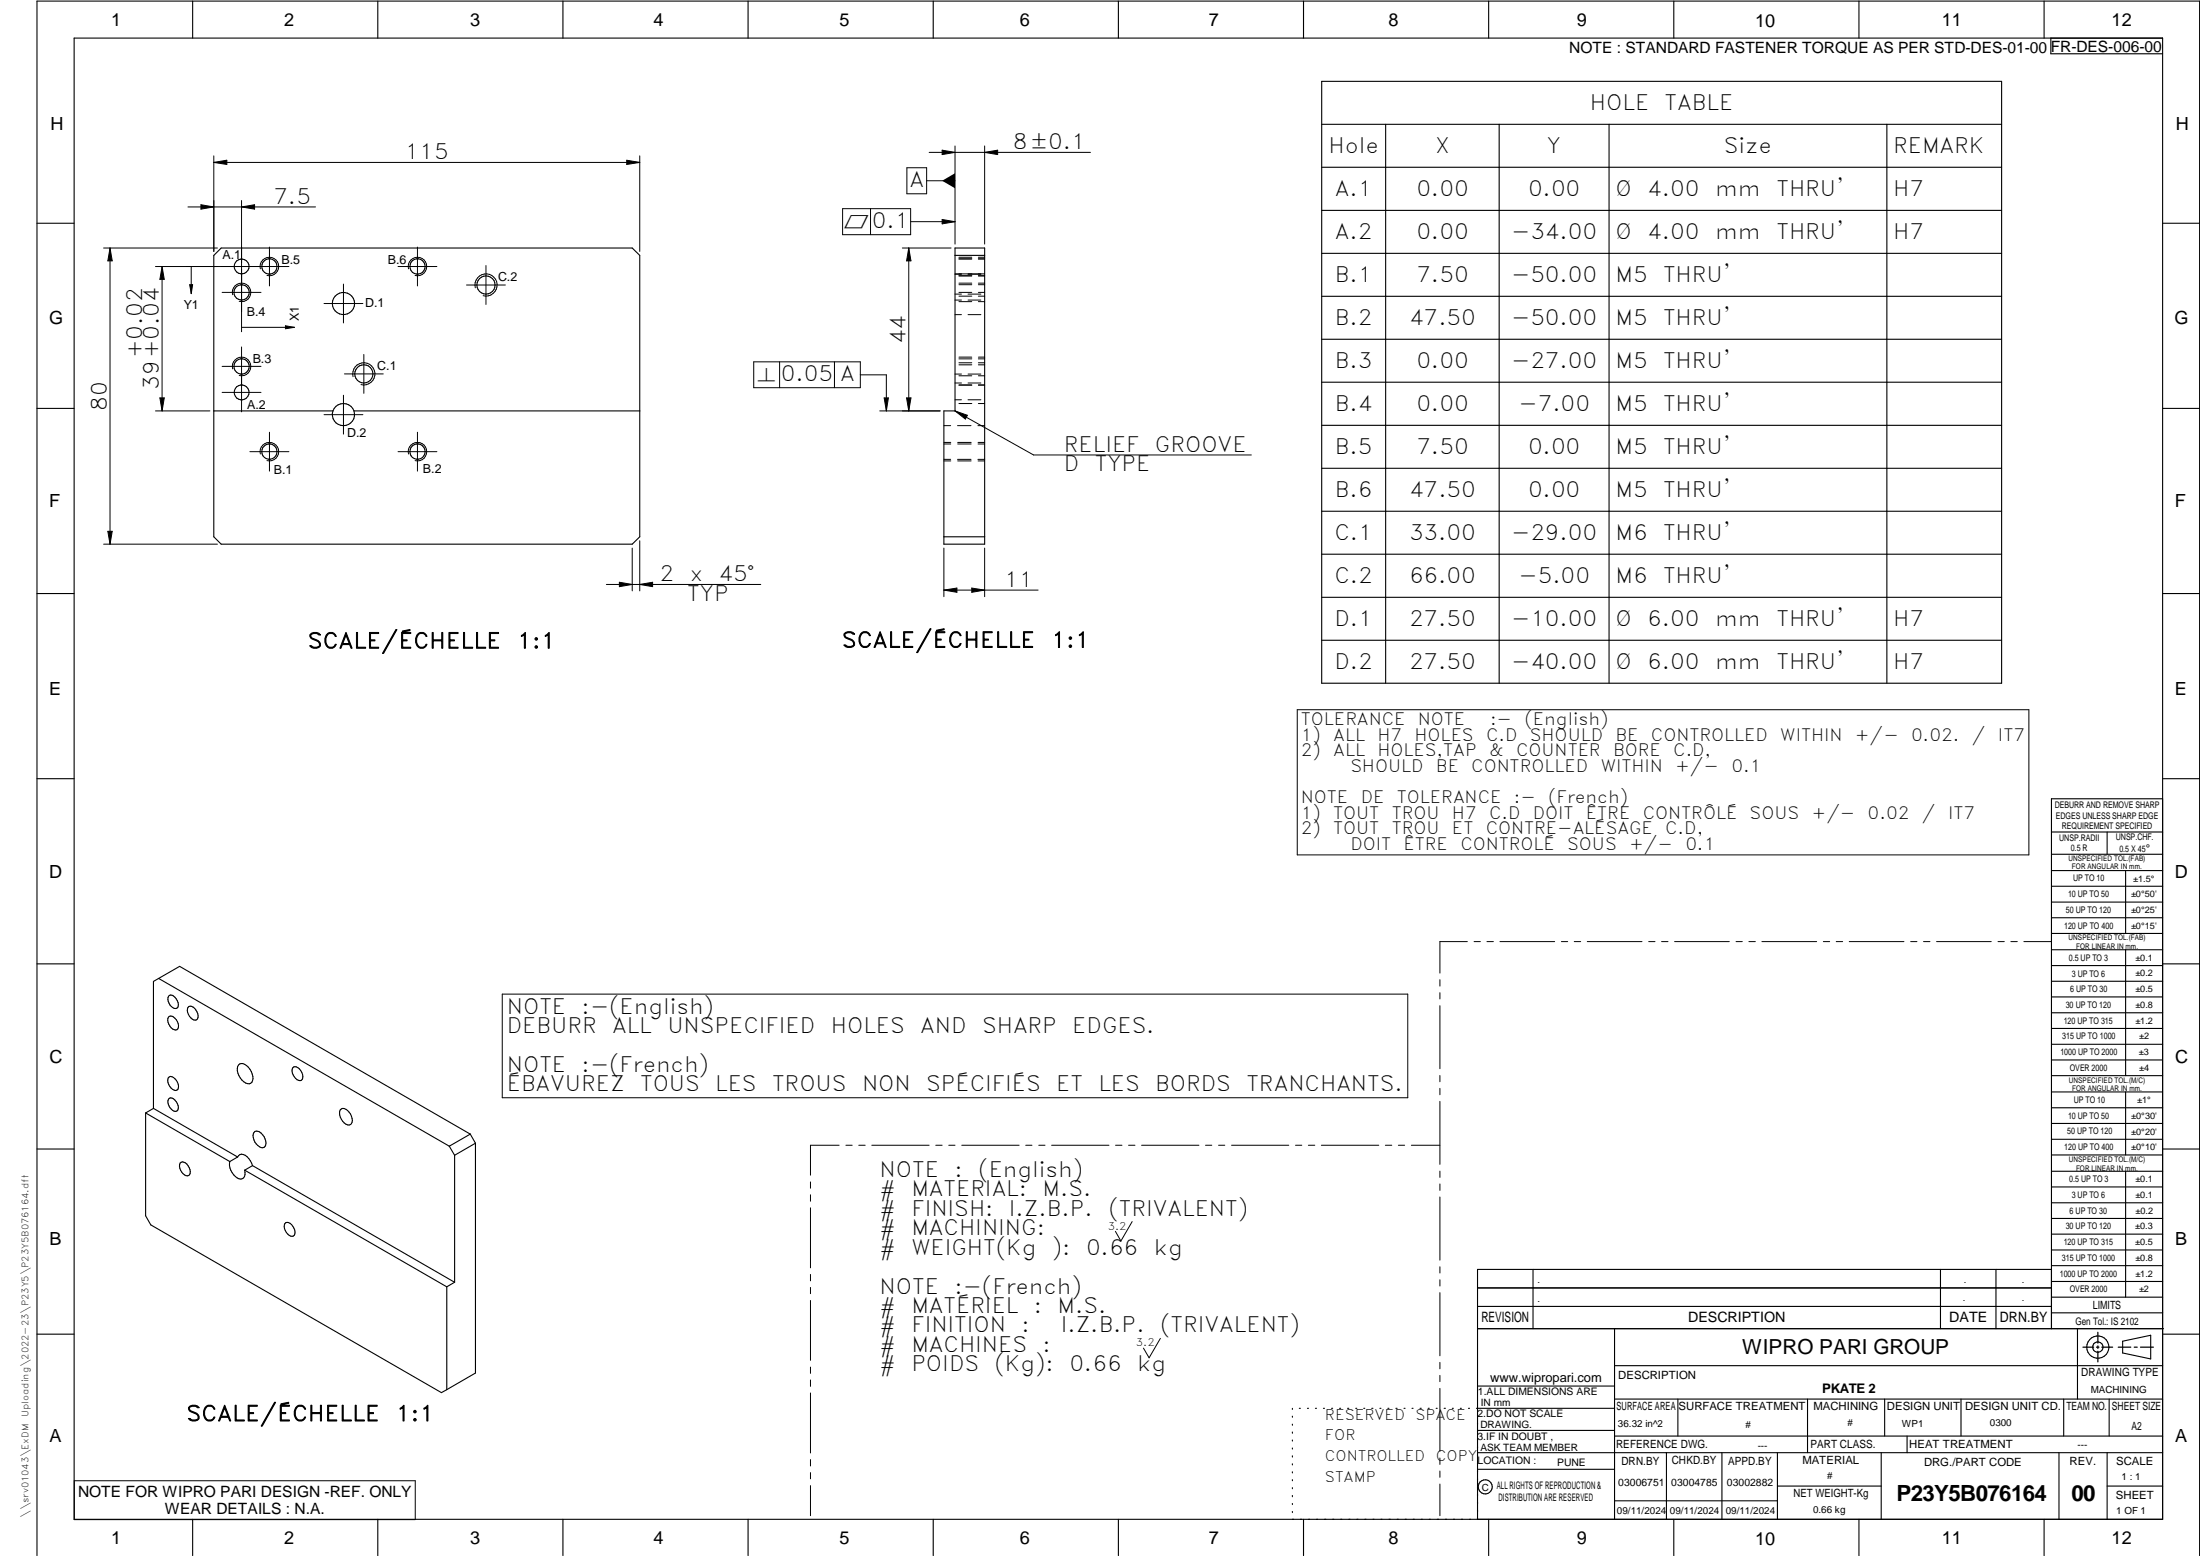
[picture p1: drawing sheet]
<svg xmlns="http://www.w3.org/2000/svg" width="594mm" height="420mm" viewBox="0 0 594 420" stroke-linecap="round" stroke-linejoin="round" font-family="sans-serif">
<g fill="none" stroke="#000" stroke-width=".3">
<path d="M20 10.3h564v400h-564zM52 .3v10M102 .3v10M152 .3v10M202 .3v10M252 .3v10M302 .3v10M352 .3v10M402 .3v10M452 .3v10M502 .3v10M552 .3v10"/>
<path d="M553.8 10.3v4.2h30.2M356.9 33.6h183.6M356.9 22h183.6v162.5h-183.6zM374.2 33.6v150.9M404.8 33.6v150.9M434.5 33.6v150.9M509.5 33.6v150.9M356.9 45.2h183.6M356.9 56.8h183.6M10 60.3h10M57.7 69l2-2h111l2.1 2v75.9l-2.1 2h-111l-2-2zM257.9 69h8"/>
<path d="M257.9 67h8v79.9h-11v-35.9h3zM356.9 68.4h183.6M584 60.3h10M356.9 80h183.6M356.9 91.6h183.6M10 110.3h10M57.7 111h32.2M89.9 111a3 3 0 0 0 2.8 3.9 3 3 0 0 0 2.9-3.9M95.6 111h77.2M95.6 111a3 3 0 0 0-2.9-2 3 3 0 0 0-2.8 2M356.9 103.2h183.6M356.9 114.9h183.6"/>
<path d="M584 110.3h10M356.9 126.4h183.6M356.9 138h183.6M254.9 144.9h11M356.9 149.6h183.6M10 160.3h10M356.9 172.9h183.6M356.9 161.3h183.6M584 160.3h10M10 210.3h10M584 215.7h-30v143.1M584 210.3h10"/>
<path d="M554 224.7h30M554 230.7h30M554 235.1h30M554 239.3h30M569 224.7v6M574 235.1v17M554 243.6h30M554 247.8h30M554 252.1h30M554 256.5h30M574 256.5v33.9M10 260.3h10"/>
<path d="M42.8 264.2l78.5 45.3M45.7 274.4a2.15 2.15 0 0 1 2.4 2 1.04 1.04 0 0 1-.1 1.4 1.04 1.04 0 0 1-1.4 .1 2.45 2.45 0 0 1-.9-3.5zM45.8 268.8a2.42 2.42 0 0 1 2.3 2.9 1 1 0 0 1-.9 .7 1 1 0 0 1-.9-.6l-.7-1a1.69 1.69 0 0 1 .2-2zM51 271.8a2.45 2.45 0 0 1 2.5 3 1.02 1.02 0 0 1-1 .7 1.02 1.02 0 0 1-.9-.6l-.4-.5a2.01 2.01 0 0 1-.2-2.6zM554 260.7h30M554 265h30M554 269.2h30M554 273.5h30M554 277.7h30M584 260.3h10M41.4 299.3l-2.1 1.2M41.4 299.3v-34.3l7.1-4.1 78.5 45.3"/>
<path d="M41.4 299.3l22.8 13.1M45.5 291a1.41 1.41 0 0 1 2.1 .7 1.95 1.95 0 0 1 .2 2.6 2.15 2.15 0 0 1-2.4-1.9zM45.8 296.5a2.42 2.42 0 0 1 2.3 2.9 .99 .99 0 0 1-.9 .7 .99 .99 0 0 1-.9-.6l-.7-.9a1.68 1.68 0 0 1 .2-2.1zM64.7 287.3a2.48 2.48 0 0 1 2.8 1.5l.4 .5a2.43 2.43 0 0 1-.2 3.2 3.2 3.2 0 0 1-3.4-2.7 2.3 2.3 0 0 1 .4-2.5zM79.3 288.1a2.44 2.44 0 0 1 2.4 3 1.01 1.01 0 0 1-.9 .7 1.01 1.01 0 0 1-1-.6l-.3-.5a1.95 1.95 0 0 1-.2-2.6zM91.9 299.7a1.51 1.51 0 0 1 2.4 .6l.6 1.1a1.55 1.55 0 0 1-.6 2.4 3.2 3.2 0 0 1-2.4-4.1zM554 282h30M554 286.2h30M554 290.4h30M554 294.9h30M554 299.1h30M574 294.9v17"/>
<path d="M10 310.3h10M39.3 300.5v27.8l1.4 2.5 78.5 45.2 1.4-.8M39.3 300.5l22.8 13.1M48.6 314.1a1.41 1.41 0 0 1 2.2 .7 1.95 1.95 0 0 1 .2 2.6 2.44 2.44 0 0 1-2.5-2.9zM62.1 313.6a4.2 4.2 0 0 0 3 4.8 1.66 1.66 0 0 0 1-2.4M64.2 312.4a1.46 1.46 0 0 1 2.5-.1l.9 1.1 .6 1.3M64.2 312.4l-2.1 1.2M66.1 316l54.5 31.5M68.2 314.7l54.6 31.5M68.2 314.7l-2.1 1.3M68.8 305.5a2.9 2.9 0 0 1 3 3.2 1.06 1.06 0 0 1-.5 1.1 1.06 1.06 0 0 1-1.2-.1 3.3 3.3 0 0 1-1.5-3.9zM121.3 309.5l1.5 2.5"/>
<path d="M122.8 312v34.2M127 306.2l1.4 2.5M127 306.2l-5.7 3.3M128.4 308.7v62.1l-7.8 4.4M128.4 308.7l-5.6 3.3M554 303.4h30M554 307.6h30M554 311.9h30M554 316.3h30M574 316.3v34M584 310.3h10M76.9 330.4a1.35 1.35 0 0 1 2.2 .7 1.95 1.95 0 0 1 .1 2.7 2.15 2.15 0 0 1-2.4-2z"/>
<path d="M554 320.5h30M554 324.8h30M554 329h30M554 333.2h30M554 337.5h30M120.6 347.5v27.7M122.8 346.2l-2.2 1.3M399 358.8h185.2M399 352.8h155M399 347.8h155M414 342.8v16M436 358.8v51.5"/>
<path d="M524 342.8v16M539 342.8v16M554 341.8h30M554 346h30M554 350.3h30M554 354.5h30M554 342.8h-155v67.5M561 358.8v19M10 360.3h10M399 374.3h37M436 377.8h148M453.1 377.8v10"/>
<path d="M488.1 377.8v14.5M508.9 377.8v10M529.5 377.8v10M557.3 377.8v10M569.5 377.8v10M573.2 362.2l7.6-1.6v6.3l-7.6-1.6zM584 368.8h-148M584 360.3h10M349 380.3v.3M349 382.4v.3M349 384.6v.3M349 386.7v.3"/>
<path d="M349 388.8v.3M349 391v.3M349 393.1v.3M349 395.3v.3M349 397.4v.3M349 399.5v.3M350.9 380.3h.2M353.1 380.3h.2M355.2 380.3h.3M357.4 380.3h.3M359.6 380.3h.3M361.7 380.3h.3"/>
<path d="M363.9 380.3h.3M366.1 380.3h.3M368.3 380.3h.2M370.4 380.3h.3M372.6 380.3h.3M374.8 380.3h.3M376.9 380.3h.4M379.1 380.3h.3M381.3 380.3h.3M383.4 380.3h.4M385.6 380.3h.3M387.8 380.3h.3"/>
<path d="M390 380.3h.3M392.2 380.3h.3M394.3 380.3h.3M396.5 380.3h.3M398.7 380.3h37.3M399 396.7h37M399 392.3h185M399 386.2h37M436 387.8h148M450 392.3v18M465 392.3v18M480 392.3v18"/>
<path d="M508 392.3v18M515 387.8v4.5M556 392.3v18M569 392.3v18M52 410.3v9.7M102 410.3v9.7M152 410.3v9.7M202 410.3v9.7M252 410.3v9.7M302 410.3v9.7M349 401.7v.3M349 403.8v.4"/>
<path d="M349 406v.3M349 408.1v.3M352 410.3v9.7M402 410.3v9.7M436 405.3h44M452 410.3v9.7M480 401.3h28M502 410.3v9.7M552 410.3v9.7M569 401.3h15M10 420v-419.7h584v419.7"/>
<circle cx="65.2" cy="71.9" r="1.99"/>
<circle cx="65.2" cy="78.9" r="2.06"/>
<circle cx="72.7" cy="72" r="2.05"/>
<circle cx="112.7" cy="72" r="2.06"/>
<circle cx="131.2" cy="77" r="2.45"/>
<circle cx="65.2" cy="99" r="2.06"/>
<circle cx="92.8" cy="82" r="2.99"/>
<circle cx="65.2" cy="105.9" r="2.01"/>
<circle cx="98.2" cy="100.9" r="2.46"/>
<circle cx="72.7" cy="122" r="2.05"/>
<circle cx="112.7" cy="121.9" r="2.06"/>
<circle cx="566.5" cy="363.7" r="1.39"/>
<circle cx="566.5" cy="363.8" r="3"/>
<circle cx="401.1" cy="401.5" r="1.9"/>
</g>
<g fill="none" stroke="#000" stroke-width=".27">
<path d="M257.9 39.4v26.5M265.9 39.4v26.5M50.8 55.9h34.4M54.3 55.3l3.4 .6-3.4 .6zM57.7 43.9l3.5-.6v1.1zM57.7 43.9h115.1M57.7 42.1v25.8M65.2 55.9l3.5-.6v1.2zM65.2 54.1v35.5M169.2 43.3l3.6 .6-3.6 .5zM172.8 42.1v25.8M227.5 56.3h18.4v7.1h-18.4z"/>
<path d="M235.1 56.3v7.1M244.9 45.3h5.3v7h-5.3zM245.9 59.9h12M250.2 48.8h7.7M250.9 41.1h43.6M254.4 40.6l3.5 .5-3.5 .6zM254.4 59.3l3.5 .6-3.5 .6zM265.9 41.1l3.5-.5v1.1zM28 67h30.7M29.7 67l.6 3.4h-1.2zM29.7 67v79.9M43.8 72l.6 3.4h-1.2z"/>
<path d="M43.8 72v39M51.2 76.9h.8l-.4 2.4zM51.6 72v7.3M60 79h10.5M62.8 79.6a2.5 2.5 0 0 1 2.2-3.2 2.5 2.5 0 0 1 2.7 2.8 2.5 2.5 0 0 1-3.1 2.2M70.3 72.6a2.5 2.5 0 0 1 2.2-3.1 2.5 2.5 0 0 1 2.7 2.7 2.5 2.5 0 0 1-3.1 2.2M72.8 66.7v10.5M78 72h-36M92.7 76.7v10.5M107.5 72h10.5M110.3 72.6a2.5 2.5 0 0 1 2.2-3.1 2.5 2.5 0 0 1 2.7 2.7 2.5 2.5 0 0 1-3.1 2.2M112.7 66.7v10.5"/>
<path d="M126 77h10.5M128.3 77.7a2.99 2.99 0 0 1 2.7-3.7 2.99 2.99 0 0 1 3.2 3.2 2.99 2.99 0 0 1-3.7 2.6M131.2 71.7v10.5M243.7 67h13.1M245.4 67v44M245.4 67l.6 3.4h-1.2zM257.9 74h1.7M257.9 79.4h1.7M258.9 80h3.5M258.9 74.5h3.5M258.9 69.5h3.5M258.9 76.5h3.5"/>
<path d="M258.9 69.9h3.5M258.9 76.9h3.5M258.9 79h3.5M261.4 74h3.5M261.4 79.4h3.5M264.2 80h1.7M264.2 74.5h1.7M264.2 69.5h1.7M264.2 76.5h1.7M264.2 69.9h1.7M264.2 76.9h1.7M264.2 79h1.7"/>
<path d="M265.9 74h-8M60 98.9h10.5M62.8 99.6a2.5 2.5 0 0 1 2.2-3.1 2.5 2.5 0 0 1 2.7 2.7 2.5 2.5 0 0 1-3.1 2.2M65.2 93.7v17.5M65.2 88.4h14.3M77.1 88l2.4 .4-2.4 .4zM87.5 82h10.5M98.2 95.7v10.5M203.5 97.7h28.8v7h-28.8zM210.5 97.7v7M225.3 97.7v7M257.9 81h1.7"/>
<path d="M257.9 85h1.7M258.9 98h3.5M258.9 81.4h3.5M258.9 96.4h3.5M258.9 96.9h3.5M258.9 98.5h3.5M261.4 81h3.5M261.4 85h3.5M264.2 98h1.7M264.2 81.4h1.7M264.2 96.4h1.7M264.2 96.9h1.7"/>
<path d="M264.2 98.5h1.7M42 111h14.7M43.2 107.4h1.2l-.6 3.6zM60 106h10.5M72.8 116.7v10.5M87.5 112h10.5M92.7 106.7v10.5M93 101h10.5M95.3 101.7a3 3 0 0 1 2.6-3.7 3 3 0 0 1 3.3 3.2 3 3 0 0 1-3.7 2.6M112.7 116.7v10.5M232.3 101.2h7v9.8M237.6 111h16.3"/>
<path d="M238.8 107.4h1.1l-.6 3.6zM244.8 107.4h1.2l-.6 3.6zM254.9 119.5h1.8M254.9 119.9h1.8M254.9 114.9h1.8M257.9 107.9h1.7M257.9 101h1.7M257.9 103.4h1.7M257.9 111l3.3 1.1-.5 1.1zM257.9 111l21.2 11.9h58.8M258.6 114.9h3.6M258.6 119.5h3.6"/>
<path d="M258.6 119.9h3.6M258.9 104h3.5M258.9 101.5h3.5M258.9 109h3.5M261.4 107.9h3.5M261.4 101h3.5M261.4 103.4h3.5M264.1 114.9h1.8M264.1 119.5h1.8M264.1 119.9h1.8M264.2 104h1.7M264.2 101.5h1.7"/>
<path d="M264.2 109h1.7M67.5 122h10.5M70.3 122.6a2.5 2.5 0 0 1 2.2-3.1 2.5 2.5 0 0 1 2.7 2.7 2.5 2.5 0 0 1-3.1 2.2M107.5 122h10.5M110.3 122.6a2.5 2.5 0 0 1 2.2-3.1 2.5 2.5 0 0 1 2.7 2.7 2.5 2.5 0 0 1-3.1 2.2M254.9 124.5h1.8M254.9 124h1.8M258.6 124h3.6M258.6 124.5h3.6M264.1 124h1.8M264.1 124.5h1.8M28 146.9h30.7"/>
<path d="M29.1 143.5h1.2l-.6 3.4zM163.7 157.8h41.7M167.3 157.2l3.4 .6-3.4 .6zM170.7 148v11.6M172.8 157.8l3.4-.6v1.2zM172.8 146v13.6M254.9 159.3h25.4M254.9 148v13.1M254.9 159.3l3.5-.5v1.1zM262.4 158.8l3.5 .5-3.5 .6zM265.9 148v13.1M350.3 191.6h197.6v39.2h-197.6z"/>
<path d="M396.2 254.3h-7.4v8.5M398.1 254.3h1.6M401.5 254.3h1.8M405 254.3h14.8M421.6 254.3h1.7M425.1 254.3h1.7M428.6 254.3h14.8M445.2 254.3h1.7M448.7 254.3h1.7M452.2 254.3h14.8M468.8 254.3h1.7M472.3 254.3h1.7"/>
<path d="M475.8 254.3h14.8M492.4 254.3h1.7M495.8 254.3h1.8M499.4 254.3h14.7M516 254.3h1.6M519.4 254.3h1.8M522.9 254.3h14.8M539.5 254.3h1.7M543 254.3h1.7M546.5 254.3h7.4M135.6 268.4h244.5v28h-244.5zM388.8 264.5v1.8"/>
<path d="M388.8 268.1v1.6M388.8 271.6v17M388.8 290.4v1.7M388.8 293.9v1.7M388.8 297.4v17M218.9 319.2v1.6M226.6 309.2h-7.7v8.1M228.4 309.2h1.7M231.9 309.2h1.7M235.4 309.2h15.5M252.7 309.2h1.7M256.2 309.2h1.7"/>
<path d="M259.7 309.2h15.5M277 309.2h1.7M280.5 309.2h1.7M284 309.2h15.5M301.2 309.2h1.8M304.8 309.2h1.7M308.3 309.2h15.5M325.5 309.2h1.7M329.1 309.2h1.6M332.6 309.2h15.4M349.8 309.2h1.7M353.3 309.2h1.7"/>
<path d="M356.8 309.2h15.5M374.1 309.2h1.7M377.6 309.2h1.7M381.1 309.2h7.7M388.8 316.2v1.7M388.8 319.7v1.7M218.9 322.6v1.8M218.9 326.1v16.2M305.7 329.9l-3 5.2-1.5-2.6M388.8 323.2v17.1M218.9 344.1v1.8M218.9 347.6v1.7"/>
<path d="M218.9 351.2v16.1M388.8 342.1v1.6M388.8 345.6v1.7M388.8 349v17.1M218.9 369.1v1.7M218.9 372.6v1.8M218.9 376.1v16.2M313.3 361.4l-3 5.2-1.5-2.6M388.8 367.9v1.7M388.8 371.4v1.7M388.8 374.9v17M20.1 399.8h92v10.5h-92z"/>
<path d="M218.9 394.1v1.8M218.9 397.6v1.7M388.8 393.7v1.7M388.8 397.2v1.7M218.9 401.2v8.1M388.8 400.7v8.6"/>
</g>
<path d="M566.5 359.7v3M562.5 363.8h2.9M566.1 363.8h.7M566.5 363.4v.7M566.5 364.9v2.8M567.6 363.8h2.9M572 363.8h3.4M576.3 363.8h.8M578 363.8h3.5" fill="none" stroke="#000" stroke-width=".34"/>
<g fill="#000">
<path d="M54.3 55.3l3.4 .6-3.4 .6zM57.7 43.9l3.5-.6v1.1zM65.2 55.9l3.5-.6v1.2zM169.2 43.3l3.6 .6-3.6 .5zM254.4 40.6l3.5 .5-3.5 .6zM254.4 48.8l3.5-2v4zM265.9 41.1l3.5-.5v1.1zM29.7 67l.6 3.4h-1.2zM43.8 72l.6 3.4h-1.2zM51.2 76.9h.8l-.4 2.4zM245.4 67l.6 3.4h-1.2zM254.4 59.3l3.5 .6-3.5 .6z"/>
<path d="M77.1 88l2.4 .4-2.4 .4zM43.2 107.4h1.2l-.6 3.6zM238.8 107.4h1.1l-.6 3.6zM244.8 107.4h1.2l-.6 3.6zM257.9 111l3.3 1.1-.5 1.1zM29.1 143.5h1.2l-.6 3.4zM167.3 157.2l3.4 .6-3.4 .6zM172.8 157.8l3.4-.6v1.2zM254.9 159.3l3.5-.5v1.1zM262.4 158.8l3.5 .5-3.5 .6z"/>
</g>
<g font-size="6">
<text x="512.1" y="405.2">P23Y5B076164</text>
<text x="559.4" y="405.2">00</text>
</g>
<g font-size="5.7">
<text x="429.3" y="29.7">HOLE</text>
<text x="449.5" y="29.7">TABLE</text>
<text x="273.5" y="40.3">8±0.1</text>
<text x="358.7" y="41.3">Hole</text>
<text x="387.6" y="41.3">X</text>
<text x="417.7" y="41.3">Y</text>
<text x="465.5" y="41.3">Size</text>
<text x="511.3" y="41.3">REMARK</text>
<text x="109.3" y="43">115</text>
<text x="245.6" y="50.5">A</text>
<text x="360.5" y="52.9">A.1</text>
<text x="382.5" y="52.9">0.00</text>
<text x="412.6" y="52.9">0.00</text>
<text x="436.2" y="52.9">Ø</text>
<text x="444.8" y="52.9">4.00</text>
<text x="463.1" y="52.9">mm</text>
<text x="479.7" y="52.9">THRU'</text>
<text x="511.3" y="52.9">H7</text>
<text x="73.8" y="55">7.5</text>
<text x="235.4" y="61.6">0.1</text>
<text x="360.5" y="64.5">A.2</text>
<text x="382.5" y="64.5">0.00</text>
<text x="408" y="64.5">-34.00</text>
<text x="436.2" y="64.5">Ø</text>
<text x="444.8" y="64.5">4.00</text>
<text x="463.1" y="64.5">mm</text>
<text x="479.7" y="64.5">THRU'</text>
<text x="511.3" y="64.5">H7</text>
<text x="360.5" y="76.1">B.1</text>
<text x="382.5" y="76.1">7.50</text>
<text x="408" y="76.1">-50.00</text>
<text x="436.2" y="76.1">M5</text>
<text x="449.1" y="76.1">THRU'</text>
<text x="360.5" y="87.7">B.2</text>
<text x="380.5" y="87.7">47.50</text>
<text x="408" y="87.7">-50.00</text>
<text x="436.2" y="87.7">M5</text>
<text x="449.1" y="87.7">THRU'</text>
<text x="244.5" y="92.9" transform="rotate(-90 244.5 92.9)">44</text>
<text x="38.3" y="96.7" transform="rotate(-90 38.3 96.7)">+0.02</text>
<text x="360.5" y="99.4">B.3</text>
<text x="382.5" y="99.4">0.00</text>
<text x="408" y="99.4">-27.00</text>
<text x="436.2" y="99.4">M5</text>
<text x="449.1" y="99.4">THRU'</text>
<text x="42.9" y="105.3" transform="rotate(-90 42.9 105.3)">39+0.04</text>
<text x="210.9" y="103">0.05 A</text>
<text x="28.8" y="110.9" transform="rotate(-90 28.8 110.9)">80</text>
<text x="360.5" y="111">B.4</text>
<text x="382.5" y="111">0.00</text>
<text x="410" y="111">-7.00</text>
<text x="436.2" y="111">M5</text>
<text x="449.1" y="111">THRU'</text>
<text x="287.3" y="122">RELIEF</text>
<text x="311.9" y="122">GROOVE</text>
<text x="360.5" y="122.6">B.5</text>
<text x="382.5" y="122.6">7.50</text>
<text x="412.6" y="122.6">0.00</text>
<text x="436.2" y="122.6">M5</text>
<text x="449.1" y="122.6">THRU'</text>
<text x="287.3" y="127.2">D</text>
<text x="295.6" y="127.2">TYPE</text>
<text x="360.5" y="134.2">B.6</text>
<text x="380.5" y="134.2">47.50</text>
<text x="412.6" y="134.2">0.00</text>
<text x="436.2" y="134.2">M5</text>
<text x="449.1" y="134.2">THRU'</text>
<text x="360.3" y="145.8">C.1</text>
<text x="380.5" y="145.8">33.00</text>
<text x="408" y="145.8">-29.00</text>
<text x="436.2" y="145.8">M6</text>
<text x="449.1" y="145.8">THRU'</text>
<text x="178.1" y="156.9">2</text>
<text x="186.3" y="156.9">x</text>
<text x="194" y="156.9">45°</text>
<text x="271.2" y="158.5">11</text>
<text x="360.3" y="157.4">C.2</text>
<text x="380.5" y="157.4">66.00</text>
<text x="410" y="157.4">-5.00</text>
<text x="436.2" y="157.4">M6</text>
<text x="449.1" y="157.4">THRU'</text>
<text x="185.6" y="162.2">TYP</text>
<text x="360.3" y="169">D.1</text>
<text x="380.5" y="169">27.50</text>
<text x="408" y="169">-10.00</text>
<text x="436.2" y="169">Ø</text>
<text x="444.8" y="169">6.00</text>
<text x="463.1" y="169">mm</text>
<text x="479.7" y="169">THRU'</text>
<text x="511.3" y="169">H7</text>
<text x="83.1" y="175">SCALE/ÉCHELLE</text>
<text x="139.6" y="175">1:1</text>
<text x="227.3" y="174.8">SCALE/ÉCHELLE</text>
<text x="283.9" y="174.8">1:1</text>
<text x="360.3" y="180.6">D.2</text>
<text x="380.5" y="180.6">27.50</text>
<text x="408" y="180.6">-40.00</text>
<text x="436.2" y="180.6">Ø</text>
<text x="444.8" y="180.6">6.00</text>
<text x="463.1" y="180.6">mm</text>
<text x="479.7" y="180.6">THRU'</text>
<text x="511.3" y="180.6">H7</text>
<text x="136.9" y="273.7">NOTE</text>
<text x="157" y="273.7">:-(English)</text>
<text x="136.9" y="278.9">DEBURR</text>
<text x="165.3" y="278.9">ALL</text>
<text x="180.2" y="278.9">UNSPECIFIED</text>
<text x="224.3" y="278.9">HOLES</text>
<text x="248.5" y="278.9">AND</text>
<text x="265.2" y="278.9">SHARP</text>
<text x="289.6" y="278.9">EDGES.</text>
<text x="136.9" y="289.4">NOTE</text>
<text x="157" y="289.4">:-(French)</text>
<text x="136.9" y="294.7">ÉBAVUREZ</text>
<text x="172.9" y="294.7">TOUS</text>
<text x="193.2" y="294.7">LES</text>
<text x="208.5" y="294.7">TROUS</text>
<text x="232.8" y="294.7">NON</text>
<text x="250.1" y="294.7">SPÉCIFIÉS</text>
<text x="285.2" y="294.7">ET</text>
<text x="296.6" y="294.7">LES</text>
<text x="312" y="294.7">BORDS</text>
<text x="336.6" y="294.7">TRANCHANTS.</text>
<text x="237.5" y="317.8">NOTE</text>
<text x="257.7" y="317.8">:</text>
<text x="264.1" y="317.8">(English)</text>
<text x="237.5" y="323">#</text>
<text x="246.1" y="323">MATERIAL:</text>
<text x="281.5" y="323">M.S.</text>
<text x="237.5" y="328.3">#</text>
<text x="246.1" y="328.3">FINISH:</text>
<text x="272.4" y="328.3">I.Z.B.P.</text>
<text x="299.3" y="328.3">(TRIVALENT)</text>
<text x="237.5" y="333.5">#</text>
<text x="246.1" y="333.5">MACHINING:</text>
<text x="237.5" y="338.8">#</text>
<text x="246.1" y="338.8">WEIGHT(Kg</text>
<text x="284" y="338.8">):</text>
<text x="293.3" y="338.8">0.66</text>
<text x="311.6" y="338.8">kg</text>
<text x="237.5" y="349.3">NOTE</text>
<text x="257.7" y="349.3">:-(French)</text>
<text x="237.5" y="354.5">#</text>
<text x="237.5" y="359.8">#</text>
<text x="246.1" y="359.8">FINITION</text>
<text x="246.1" y="354.5">MATÉRIEL</text>
<text x="275.8" y="359.8">:</text>
<text x="279.2" y="354.5">:</text>
<text x="285.6" y="354.5">M.S.</text>
<text x="286.4" y="359.8">I.Z.B.P.</text>
<text x="313.3" y="359.8">(TRIVALENT)</text>
<text x="237.5" y="365">#</text>
<text x="246.1" y="365">MACHINES</text>
<text x="281.5" y="365">:</text>
<text x="237.5" y="370.3">#</text>
<text x="246.1" y="370.3">POIDS</text>
<text x="268.5" y="370.3">(Kg):</text>
<text x="288.8" y="370.3">0.66</text>
<text x="307.1" y="370.3">kg</text>
<text x="50.3" y="383.7">SCALE/ÉCHELLE</text>
<text x="106.9" y="383.7">1:1</text>
</g>
<text font-size="5.6" x="470.5" y="365.5">WIPRO PARI GROUP</text>
<g font-size="5.4">
<text x="227.9" y="61.6">r</text>
<text x="204.6" y="103">n</text>
</g>
<g font-size="4.9">
<text x="30" y="6.9">1</text>
<text x="76.7" y="6.9">2</text>
<text x="127" y="6.9">3</text>
<text x="176.5" y="6.9">4</text>
<text x="226.7" y="6.9">5</text>
<text x="275.4" y="6.9">6</text>
<text x="326.4" y="6.9">7</text>
<text x="375" y="6.9">8</text>
<text x="425.8" y="6.9">9</text>
<text x="473.9" y="7.3">10</text>
<text x="524.3" y="6.9">11</text>
<text x="570.2" y="6.9">12</text>
<text x="13.6" y="35.1">H</text>
<text x="587.6" y="35.1">H</text>
<text x="13.2" y="87.5">G</text>
<text x="587.2" y="87.5">G</text>
<text x="13.2" y="137">F</text>
<text x="587.2" y="137">F</text>
<text x="13.2" y="187.6">E</text>
<text x="587.2" y="187.6">E</text>
<text x="13.2" y="237">D</text>
<text x="587.2" y="237">D</text>
<text x="13.4" y="287.1">C</text>
<text x="587.4" y="287.1">C</text>
<text x="13.4" y="336.2">B</text>
<text x="587.4" y="336.2">B</text>
<text x="13.4" y="389.3">A</text>
<text x="587.4" y="389.3">A</text>
<text x="30" y="416.9">1</text>
<text x="76.7" y="416.9">2</text>
<text x="127" y="416.9">3</text>
<text x="176.5" y="416.9">4</text>
<text x="226.7" y="416.9">5</text>
<text x="275.4" y="416.9">6</text>
<text x="326.4" y="416.9">7</text>
<text x="375" y="416.9">8</text>
<text x="425.8" y="416.9">9</text>
<text x="473.9" y="417.3">10</text>
<text x="524.3" y="416.9">11</text>
<text x="570.2" y="416.9">12</text>
</g>
<g font-size="4.6">
<text x="351.3" y="195.9">TOLERANCE</text>
<text x="382.9" y="195.9">NOTE</text>
<text x="402.4" y="195.9">:-</text>
<text x="411.6" y="195.9">(English)</text>
<text x="351.3" y="200.1">1)</text>
<text x="360" y="200.1">ALL</text>
<text x="372" y="200.1">H7</text>
<text x="382" y="200.1">HOLES</text>
<text x="401.3" y="200.1">C.D</text>
<text x="413.1" y="200.1">SHOULD</text>
<text x="436.3" y="200.1">BE</text>
<text x="445.8" y="200.1">CONTROLLED</text>
<text x="480.7" y="200.1">WITHIN</text>
<text x="500.9" y="200.1">+/-</text>
<text x="516.1" y="200.1">0.02.</text>
<text x="532.5" y="200.1">/</text>
<text x="539.5" y="200.1">IT7</text>
<text x="351.3" y="204.3">2)</text>
<text x="360" y="204.3">ALL</text>
<text x="364.6" y="208.4">SHOULD</text>
<text x="372" y="204.3">HOLES,TAP</text>
<text x="387.7" y="208.4">BE</text>
<text x="397.3" y="208.4">CONTROLLED</text>
<text x="402.1" y="204.3">&amp;</text>
<text x="409.4" y="204.3">COUNTER</text>
<text x="432.3" y="208.4">WITHIN</text>
<text x="435.6" y="204.3">BORE</text>
<text x="451.8" y="204.3">C.D,</text>
<text x="452.4" y="208.4">+/-</text>
<text x="467.5" y="208.4">0.1</text>
<text x="351.3" y="216.9">NOTE</text>
<text x="351.3" y="221.1">1)</text>
<text x="360" y="221.1">TOUT</text>
<text x="367.4" y="216.9">DE</text>
<text x="375.8" y="221.1">TROU</text>
<text x="377.2" y="216.9">TOLERANCE</text>
<text x="392.1" y="221.1">H7</text>
<text x="402.1" y="221.1">C.D</text>
<text x="408.8" y="216.9">:-</text>
<text x="413.9" y="221.1">DOIT</text>
<text x="418.1" y="216.9">(French)</text>
<text x="428.3" y="221.1">ÊTRE</text>
<text x="443.6" y="221.1">CONTRÔLÉ</text>
<text x="472.5" y="221.1">SOUS</text>
<text x="489.2" y="221.1">+/-</text>
<text x="504.3" y="221.1">0.02</text>
<text x="519" y="221.1">/</text>
<text x="526.1" y="221.1">IT7</text>
<text x="351.3" y="225.3">2)</text>
<text x="360" y="225.3">TOUT</text>
<text x="375.8" y="225.3">TROU</text>
<text x="392.1" y="225.3">ET</text>
<text x="401.2" y="225.3">CONTRE-ALÉSAGE</text>
<text x="449.7" y="225.3">C.D,</text>
<text x="364.6" y="229.4">DOIT</text>
<text x="379" y="229.4">ÊTRE</text>
<text x="394.3" y="229.4">CONTROLÉ</text>
<text x="423.2" y="229.4">SOUS</text>
<text x="439.9" y="229.4">+/-</text>
<text x="455.1" y="229.4">0.1</text>
</g>
<g font-size="4.2">
<text x="423.7" y="14.3">NOTE : STANDARD FASTENER TORQUE AS PER STD-DES-01-00</text>
<text x="553.8" y="14">FR-DES-006-00</text>
<text x="21.1" y="404.3">NOTE FOR WIPRO PARI DESIGN -REF. ONLY</text>
<text x="44.5" y="408.8">WEAR DETAILS : N.A.</text>
</g>
<g font-size="3.9">
<text x="400" y="357.1">REVISION</text>
<text x="455.9" y="357.1">DESCRIPTION</text>
<text x="526.4" y="357.1">DATE</text>
<text x="540" y="357.1">DRN.BY</text>
<text x="357.8" y="383.3">RESERVED</text>
<text x="382.3" y="383.3">SPACE</text>
<text x="357.8" y="388.9">FOR</text>
<text x="357.8" y="394.5">CONTROLLED</text>
<text x="387.8" y="394.5">COPY</text>
<text x="357.8" y="400">STAMP</text>
</g>
<text font-size="3.6" x="492.1" y="376.1">PKATE 2</text>
<text font-size="3.5" x="402.4" y="373.3">www.wipropari.com</text>
<g font-size="3.4">
<text x="60.1" y="69.8">A.1</text>
<text x="76" y="71.4">B.5</text>
<text x="104.7" y="71.2">B.6</text>
<text x="134.5" y="75.9">C.2</text>
<text x="49.6" y="83.4">Y1</text>
<text x="98.6" y="82.8">D.1</text>
<text x="66.6" y="85.3">B.4</text>
<text x="80.7" y="86.7" transform="rotate(-90 80.7 86.7)">X1</text>
<text x="68.2" y="98">B.3</text>
<text x="101.9" y="99.9">C.1</text>
<text x="66.7" y="110.4">A.2</text>
<text x="93.7" y="117.9">D.2</text>
<text x="73.9" y="127.9">B.1</text>
<text x="114.2" y="127.8">B.2</text>
</g>
<g font-size="3.1">
<text x="565.1" y="353.5">LIMITS</text>
<text x="562" y="371.7">DRAWING TYPE</text>
<text x="437" y="372.3">DESCRIPTION</text>
<text x="436.5" y="380.8">SURFACE AREA</text>
<text x="453.3" y="380.8">SURFACE TREATMENT</text>
<text x="489.7" y="380.8">MACHINING</text>
<text x="509.5" y="380.8">DESIGN UNIT</text>
<text x="530.6" y="380.8">DESIGN UNIT CD.</text>
<text x="558" y="380.6">TEAM NO.</text>
<text x="570.3" y="380.7">SHEET SIZE</text>
<text x="575.6" y="386.1">A2</text>
<text x="436.4" y="391.1">REFERENCE DWG.</text>
<text x="437.8" y="395.5">DRN.BY</text>
<text x="451.4" y="395.4">CHKD.BY</text>
<text x="466.6" y="395.5">APPD.BY</text>
<text x="486.7" y="395.4">MATERIAL</text>
<text x="488.9" y="390.9">PART CLASS.</text>
<text x="515.6" y="390.9">HEAT TREATMENT</text>
<text x="519.6" y="395.9">DRG./PART CODE</text>
<text x="558.9" y="395.5">REV.</text>
<text x="571.4" y="395.6">SCALE</text>
<text x="484.3" y="404.2">NET WEIGHT-Kg</text>
<text x="571.4" y="404.7">SHEET</text>
</g>
<text font-size="3" x="579.5" y="230.1">°</text>
<g font-size="2.8">
<text x="299.1" y="332.1">3.2</text>
<text x="560.4" y="357.7">Gen Tol.: IS 2102</text>
<text x="306.7" y="363.6">3.2</text>
<text x="399.1" y="376.6">1.ALL DIMENSIONS ARE</text>
<text x="399" y="382.7">2.DO NOT SCALE</text>
<text x="399" y="388.7">3.IF IN DOUBT ,</text>
<text x="399" y="395.4">LOCATION :</text>
<text x="420.5" y="396">PUNE</text>
<text x="404.2" y="402">ALL RIGHTS OF REPRODUCTION &amp;</text>
<text x="437" y="401.2">03006751</text>
<text x="451.3" y="401.2">03004785</text>
<text x="466.3" y="401.2">03002882</text>
<text x="404.7" y="405.4">DISTRIBUTION ARE RESERVED</text>
</g>
<g font-size="2.7">
<text x="564.6" y="376.2">MACHINING</text>
<text x="399.9" y="379.7">IN mm</text>
<text x="399.7" y="385.7">DRAWING.</text>
<text x="436.9" y="385.4">36.32 in^2</text>
<text x="471.4" y="385.5">#</text>
<text x="498.9" y="385">#</text>
<text x="513.6" y="385.3">WP1</text>
<text x="537.3" y="385.1">0300</text>
<text x="399.7" y="391.8">ASK TEAM MEMBER</text>
<text x="474.6" y="391.2">---</text>
<text x="561" y="391.1">---</text>
<text x="493.4" y="399.5">#</text>
<text x="572.8" y="399.7">1 : 1</text>
<text x="400.1" y="402.5">C</text>
<text x="436.6" y="408.7">09/11/2024</text>
<text x="450.9" y="408.8">09/11/2024</text>
<text x="466" y="408.9">09/11/2024</text>
<text x="489.6" y="408.5">0.66 kg</text>
<text x="571.4" y="408.7">1 OF 1</text>
</g>
<g font-size="2.5">
<text x="554.9" y="218.3">DEBURR AND REMOVE SHARP</text>
<text x="555.2" y="221">EDGES UNLESS SHARP EDGE</text>
<text x="556.1" y="227.1">UNSP.RADII</text>
<text x="556.8" y="223.8">REQUIREMENT SPECIFIED</text>
<text x="571.4" y="226.9">UNSP.CHF.</text>
<text x="559.2" y="229.9">0.5 R</text>
<text x="572.3" y="230.1">0.5 X 45</text>
<text x="559.8" y="238">UP TO 10</text>
<text x="576.1" y="238.1">±1.5°</text>
<text x="558.5" y="242.2">10 UP TO 50</text>
<text x="575.5" y="242.3">±0°50'</text>
<text x="557.4" y="250.7">120 UP TO 400</text>
<text x="557.9" y="246.5">50 UP TO 120</text>
<text x="575.5" y="250.7">±0°15'</text>
<text x="575.5" y="246.5">±0°25'</text>
<text x="558.7" y="259.4">0.5 UP TO 3</text>
<text x="559.5" y="263.7">3 UP TO 6</text>
<text x="576.6" y="263.6">±0.2</text>
<text x="576.6" y="259.4">±0.1</text>
<text x="559" y="267.9">6 UP TO 30</text>
<text x="576.6" y="267.9">±0.5</text>
<text x="557.8" y="272.2">30 UP TO 120</text>
<text x="576.6" y="272.2">±0.8</text>
<text x="556.9" y="280.7">315 UP TO 1000</text>
<text x="557.3" y="276.4">120 UP TO 315</text>
<text x="576.6" y="276.4">±1.2</text>
<text x="577.7" y="280.7">±2</text>
<text x="556.4" y="284.9">1000 UP TO 2000</text>
<text x="577.6" y="284.9">±3</text>
<text x="558.9" y="289.2">OVER 2000</text>
<text x="577.7" y="289.3">±4</text>
<text x="560" y="297.9">UP TO 10</text>
<text x="577.1" y="297.9">±1°</text>
<text x="558.5" y="302.1">10 UP TO 50</text>
<text x="575.5" y="302.1">±0°30'</text>
<text x="557.4" y="310.6">120 UP TO 400</text>
<text x="558.2" y="306.3">50 UP TO 120</text>
<text x="575.5" y="310.6">±0°10'</text>
<text x="575.5" y="306.4">±0°20'</text>
<text x="558.8" y="319.2">0.5 UP TO 3</text>
<text x="559.4" y="323.4">3 UP TO 6</text>
<text x="576.6" y="319.2">±0.1</text>
<text x="576.6" y="323.5">±0.1</text>
<text x="558.9" y="327.7">6 UP TO 30</text>
<text x="576.7" y="327.7">±0.2</text>
<text x="557.8" y="332">30 UP TO 120</text>
<text x="576.6" y="332">±0.3</text>
<text x="556.8" y="340.5">315 UP TO 1000</text>
<text x="557.3" y="336.3">120 UP TO 315</text>
<text x="576.6" y="336.3">±0.5</text>
<text x="576.6" y="340.5">±0.8</text>
<text x="415.2" y="346.4">.</text>
<text x="530.3" y="346.5">.</text>
<text x="545.9" y="346.4">.</text>
<text x="556.2" y="344.7">1000 UP TO 2000</text>
<text x="576.6" y="344.7">±1.2</text>
<text x="415.2" y="351.5">.</text>
<text x="530" y="351.3">.</text>
<text x="545.9" y="351.4">.</text>
<text x="558.9" y="349">OVER 2000</text>
<text x="577.6" y="349">±2</text>
</g>
<g font-size="2.4">
<text x="7.7" y="382.7" transform="rotate(-90 7.7 382.7)">Uploading\2022-23\P23Y5\P23Y5B076164.dft</text>
<text x="7.7" y="409.8" transform="rotate(-90 7.7 409.8)">\\srv01043\ExDM</text>
</g>
<g font-size="2.1">
<text x="558.5" y="232.4">UNSPECIFIED TOL.(FAB)</text>
<text x="559.5" y="234.7">FOR ANGULAR IN mm.</text>
<text x="558.6" y="253.9">UNSPECIFIED TOL.(FAB)</text>
<text x="560.7" y="256.3">FOR LINEAR IN mm.</text>
<text x="558.7" y="292.3">UNSPECIFIED TOL.(M/C)</text>
<text x="559.6" y="294.7">FOR ANGULAR IN mm.</text>
<text x="558.7" y="313.7">UNSPECIFIED TOL.(M/C)</text>
<text x="560.6" y="316.1">FOR LINEAR IN mm.</text>
</g>
</svg>
